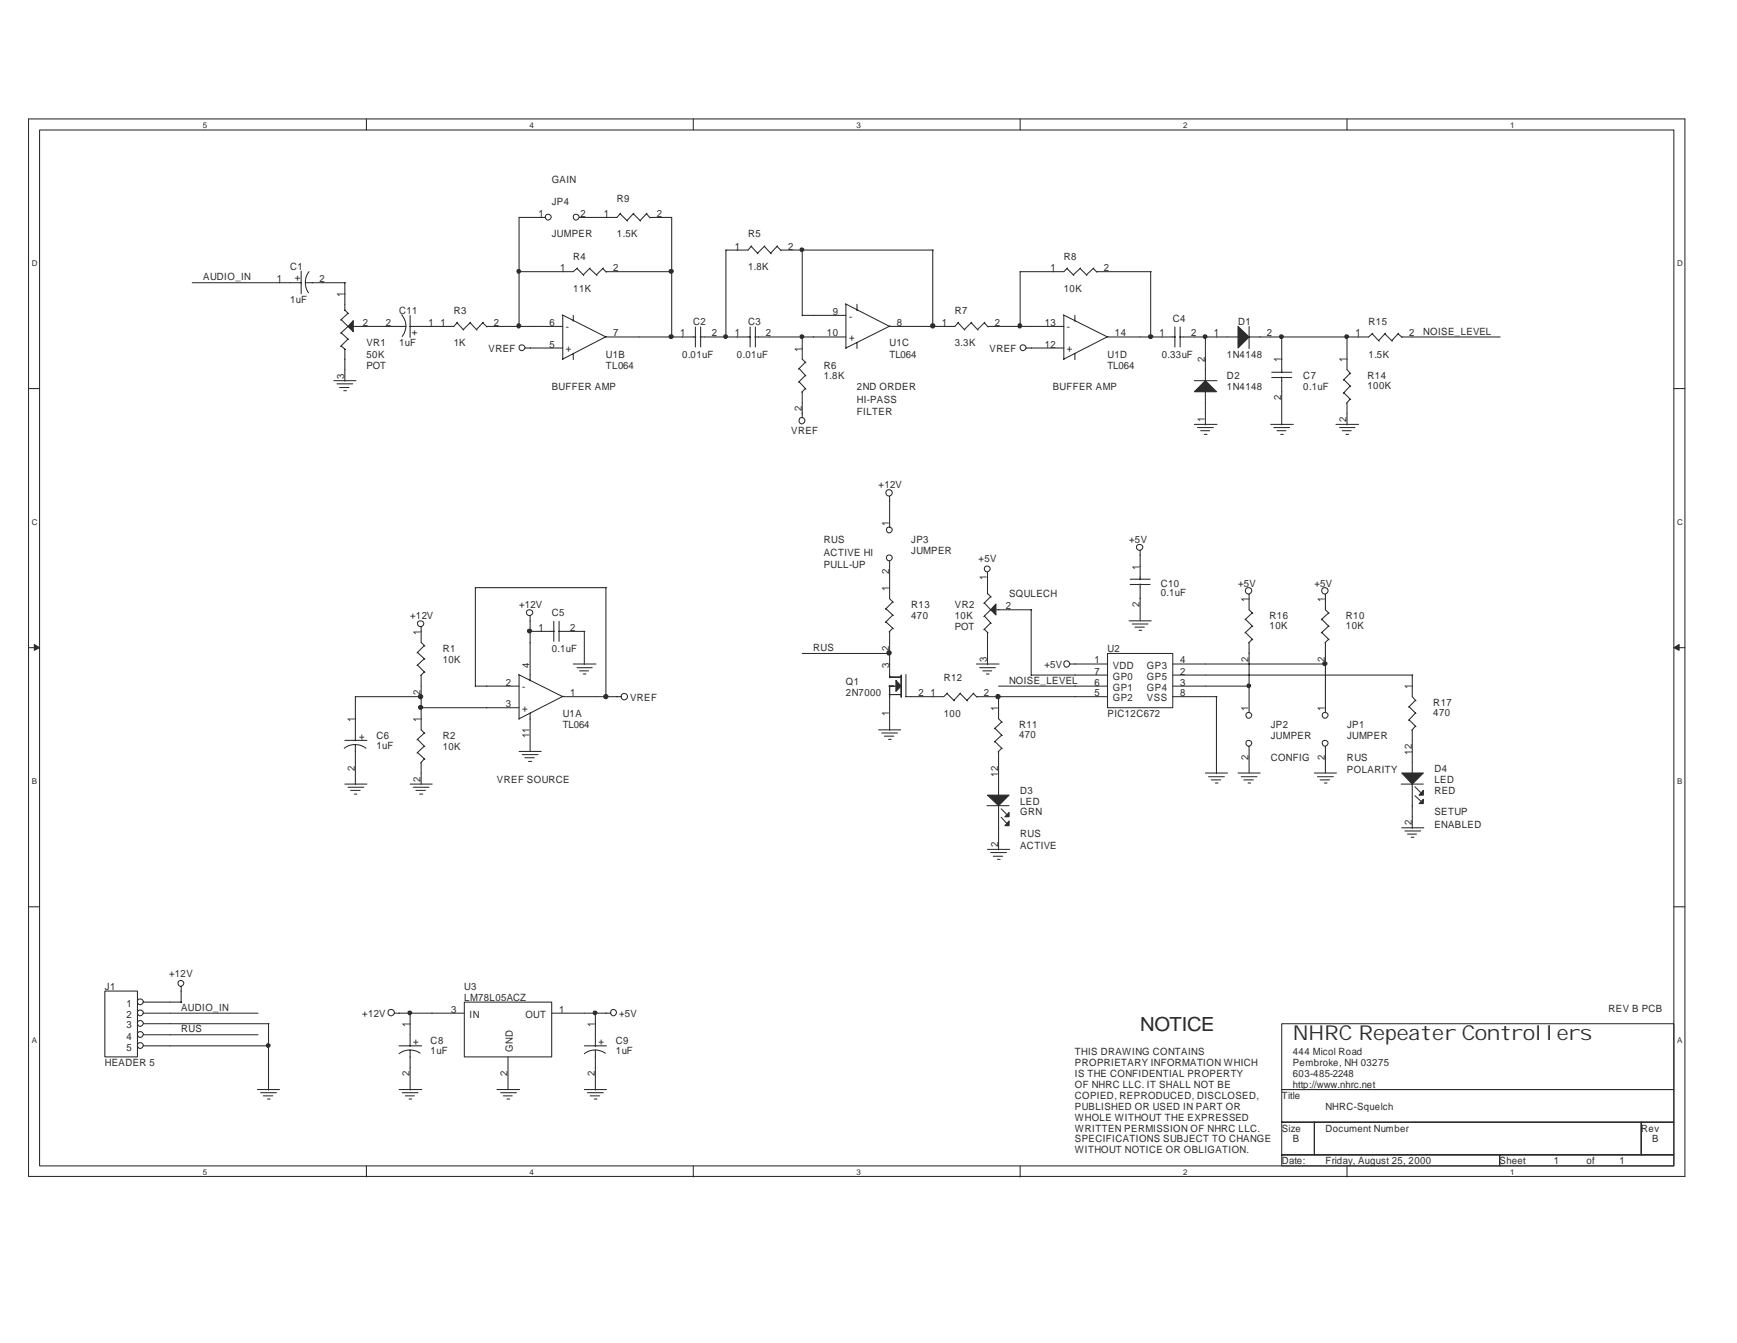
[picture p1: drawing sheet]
<svg xmlns="http://www.w3.org/2000/svg" width="279mm" height="216mm" viewBox="0 0 279 216" stroke-linecap="round" stroke-linejoin="round" font-family="sans-serif">
<path d="M4.6 19.1h266.4v170h-266.4zM6.4 20.9h262.8v166.5h-262.8z" fill="none" stroke="#31282a" stroke-width=".17"/>
<g fill="#fff">
<path d="M32.6 19.4h.7v1.4h-.7z"/>
<path d="M32.6 187.7h.7v1.4h-.7z"/>
</g>
<path d="M58.9 19.1v1.8M58.9 187.4v1.8" fill="none" stroke="#31282a" stroke-width=".17"/>
<g fill="#fff">
<path d="M85.2 19.4h.7v1.4h-.7z"/>
<path d="M85.2 187.7h.7v1.4h-.7z"/>
</g>
<path d="M111.5 19.1v1.8M111.5 187.4v1.8" fill="none" stroke="#31282a" stroke-width=".17"/>
<g fill="#fff">
<path d="M137.8 19.4h.6v1.4h-.6z"/>
<path d="M137.8 187.7h.6v1.4h-.6z"/>
</g>
<path d="M164.1 19.1v1.8M164.1 187.4v1.8" fill="none" stroke="#31282a" stroke-width=".17"/>
<g fill="#fff">
<path d="M190.3 19.4h.7v1.4h-.7z"/>
<path d="M190.3 187.7h.7v1.4h-.7z"/>
</g>
<path d="M216.7 19.1v1.8M216.7 187.4v1.8" fill="none" stroke="#31282a" stroke-width=".17"/>
<g fill="#fff">
<path d="M242.9 19.4h.7v1.4h-.7z"/>
<path d="M242.9 187.7h.7v1.4h-.7z"/>
<path d="M5.1 41.6h.9v1.5h-.9z"/>
<path d="M269.8 41.6h.9v1.5h-.9z"/>
<path d="M5.1 83.2h.9v1.4h-.9z"/>
<path d="M269.8 83.2h.9v1.4h-.9z"/>
</g>
<path d="M4.6 62.5h1.8M269.2 62.5h1.8" fill="none" stroke="#31282a" stroke-width=".17"/>
<g fill="#fff">
<path d="M5.1 124.9h.8v1.4h-.8z"/>
<path d="M269.8 124.9h.8v1.4h-.8z"/>
</g>
<path d="M4.6 104.1h1.8M269.2 104.1h1.8" fill="none" stroke="#31282a" stroke-width=".17"/>
<g fill="#31282a" stroke="#31282a" stroke-width=".16">
<path d="M5.5 103.6l.9 .5-.9 .4z"/>
<path d="M269.2 104.1l.9-.5v.9z"/>
</g>
<g fill="#fff">
<path d="M5.1 166.5h.8v1.5h-.8z"/>
<path d="M269.8 166.5h.7v1.5h-.7z"/>
</g>
<g fill="none" stroke="#31282a" stroke-width=".17">
<path d="M87.7 35h-4.2v17.6M99.7 34.4l1.2 1.1M99.8 34.3l-.6 .7h-6M101.9 34.4l1.1 1.1M101.9 34.3l-1.1 1.2M104 34.4l.6 .6M104.1 34.3l-1.1 1.2M104.5 35h3.5v19.3M120.8 39.6l1.1 1.2M120.9 39.5l-.6 .7h-3.5v14.1M122.9 39.6l1.1 1.2M123 39.5l-1.2 1.2"/>
<path d="M125 39.6l.7 .7M125.1 39.5l-1.1 1.2M30.9 45.5h17.6M48.4 43.6v3.6M49.1 45.5h6.5M49.7 43.7a2.88 2.88 0 0 0-.1 3.4M54.9 51.4l1.2 1.2M54.9 53.5l1.2 1.1M54.9 55.6l.7 .6M55.5 45.5v4.4M55.5 56.1v5.2M55.5 49.9l.6 .5"/>
<path d="M56 50.4l-1.2 1.1M56 52.5l-1.2 1.1M56 54.5l-1.2 1.2M56.8 52.5h8.5M64.6 50.6a2.69 2.69 0 0 1 .1 3.5M66 50.7v3.6M73.5 51.9l1.1 1.2M73.6 51.8l-.6 .7h-7.1M75.6 51.9l1.1 1.2M75.7 51.8l-1.2 1.2M77.7 51.9l.6 .7M77.7 51.8l-1.1 1.2"/>
<path d="M78.2 52.5h12.3M84.5 55.9h6M90.4 50.6l7.1 3.6h14.4M90.5 50.7v7.1M92.2 50.7v.9M92.2 56.8v1M92.8 43.2l1.1 1.1M92.9 43.1l-.7 .6h-8.7M94.8 43.2l1.2 1.1M94.9 43.1l-1.1 1.1M97 43.2l.5 .6M97 43.1l-1.1 1.1"/>
<path d="M97.5 43.7h10.6M97.5 54.1l-7 3.6M111.9 52.6v3.2M112.6 54.2h8.1M112.7 52.6v3.2M120.7 52.6v3.2M121.4 54.2h14.7M121.5 52.6v3.2M125.6 40.2h24.5M128.5 59.3l1.1 1.1M129 40.2v10.6M129 54.2v3.5l.6 .6"/>
<path d="M129 50.7h7.1M129.5 58.2l-1.1 1.1M136 48.8l7.1 3.7h10.5l.6-.7M136.1 48.9v7.1M137.8 48.9v1M137.8 55.1v.9M143.2 52.4l-7.1 3.5M150 40.2v12.4M154.1 51.9l1.1 1.2M156.2 51.9l1.1 1.2M156.3 51.8l-1.2 1.2M158.3 51.9l.6 .7"/>
<path d="M158.4 51.8l-1.2 1.2M158.8 52.5h12.3M165.1 55.9h6M171 50.6l7.1 3.6h11M171.1 50.7v7.1M171.6 43.2l1.1 1.1M171.7 43.1l-.6 .6h-7v8.9M172.9 50.7v.9M172.9 56.8v1M173.7 43.2l1.1 1.1M173.8 43.1l-1.2 1.1M175.9 43.2l.6 .6"/>
<path d="M175.9 43.1l-1.1 1.1M176.4 43.7h8.8M178.2 54.1l-7.1 3.6M185.1 43.7v10.6M189 52.6v3.2M189.7 54.2h9.5M189.8 52.6v3.2M193.9 54.2v7M200.9 52.5v3.5M204.6 59.8h3.2M206.2 54.2v5.7M216.7 54.2v5.2l.6 .7"/>
<path d="M220.7 53.7l1.1 1.1M220.8 53.6l-.7 .6h-19.2M222.8 53.7l1.1 1.1M222.8 53.6l-1.1 1.2M224.9 53.7l.7 .6M225 53.6l-1.1 1.2M225.5 54.2h15.8M53.7 61.2h3.5M54.2 61.7h2.5M54.6 62.3h1.5M55.3 62.8h.4M128.5 61.4l1.1 1.2"/>
<path d="M129 63v4.1M129.5 60.4l-1.1 1.1M129.5 62.5l-.5 .6M143.1 79.8v4.9M192.1 68.2h3.7M192.1 61.2h3.7M192.6 68.7h2.6M193.1 69.2h1.5M193.7 69.8h.4M193.9 62.9v5.4M204.4 68.2h3.6M204.6 60.7h3.2"/>
<path d="M204.9 68.7h2.5M205.4 69.2h1.4M206 69.8h.4M206.2 60.6v7.7M214.9 68.2h3.6M215.5 68.7h2.4M215.9 69.2h1.4M216.2 61l1.1 1.1M216.2 63.1l1.1 1.1M216.5 69.8h.4M216.7 64.8v3.5M217.2 60l-1.1 1.1"/>
<path d="M217.2 62l-1.1 1.2M217.2 64.2l-.6 .6M85.3 99v10.5M89.1 99.9v3.2M89.9 99.9v3.2M97.5 94.5v17.6M97.5 94.5h-21v15.9M142.5 97.9l1.2 1.1M142.5 100l1.2 1.1M143.1 90.2v6l.6 .6M143.6 96.8l-1.2 1.1M143.6 98.9l-1.2 1.2"/>
<path d="M158.3 96.9l1.1 1.2M158.3 99l1.1 1.2M158.8 92v3.5M158.8 95.4l.6 .6M159.4 95.9l-1.2 1.1M159.4 98l-1.2 1.1M160.2 98h5.8M165.9 98v10.6M181.6 99.8h3.6M181.8 94h3.2M181.8 93.1h3.2M183.4 88.5v4.7"/>
<path d="M183.4 93.9v5.9M200.3 99.6l1.2 1.1M200.9 95.6v2.4l.6 .6M201.4 98.5l-1.2 1.1M212.6 99.6l1.2 1.1M213.2 95.6v2.4l.6 .6M213.7 98.5l-1.2 1.1M55.5 119h3.5M57.2 119.7v6.4M67.2 104.9l1.1 1.1M67.2 106.9l1.1 1.2M67.2 118.9l1.1 1.1"/>
<path d="M67.7 100.8v2.5l.6 .6M67.7 108.5v8.8l.6 .6M67.7 113.8h15.8M67.8 112h-10.6v7.1M68.3 103.8l-1.2 1.2M68.3 105.9l-1.2 1.1M68.3 108l-.6 .6M68.3 117.8l-1.2 1.1M68.3 120l-1.2 1.1M76.5 110.3h7M83.4 108.4l7.1 3.6h9.4M83.5 108.5v7.1"/>
<path d="M85.3 114.6v6.2M85.3 101.5h3.9M89.8 101.5h4.3M90.6 111.9l-7.1 3.7M92.2 106.7h3.7M92.8 107.3h2.5M93.2 107.8h1.5M93.8 108.4h.4M94 101.5v5.3M129 105.1h14.2M141.3 117.3h3.6M141.8 117.8h2.6"/>
<path d="M142.2 118.3h1.6M142.9 118.9h.4M143 110.3h1.1M143 111.7h2M143.1 101.5v7.4M143.1 110.3v7.1M143.1 108.9h1.9M143.6 101l-.6 .6M145 108.5v3.6M145.7 108.4v3.6M152.3 111.5l1.2 1.2M152.4 111.4l-.6 .6h-6.2"/>
<path d="M154.4 111.5l1.2 1.2M154.5 111.4l-1.1 1.2M156.6 111.5l.5 .6M156.6 111.4l-1.1 1.2M157.1 106.7h3.6M157.1 112h21M157.6 107.3h2.5M158.1 107.8h1.4M158.3 101.2l.6 .6M158.7 108.4h.4M158.8 101.7v5.1M159.4 100.1l-1.2 1.1"/>
<path d="M160 117.1l1.2 1.2M160 119.2l1.2 1.2M160.6 110.3h17.5M160.6 112v3.6l.6 .5M161.1 116.1l-1.2 1.1M161.1 118.2l-1.2 1.1M165.9 108.5h12.2M172.1 106.7h6M178.1 105.1h10.5v8.7h-10.5zM182.1 100.3h2.6M182.5 100.8h1.6M183.2 101.3h.4"/>
<path d="M188.6 106.7h24.7M188.6 112h7.2M188.6 110.3h12.4M188.6 108.5h38.6M195.7 112v12.4M200.3 101.7l1.2 1.2M200.9 103.3v11.2M201.4 100.7l-1.2 1.1M201.4 102.8l-.6 .6M212.6 101.7l1.2 1.2M213.2 103.3v11.2M213.7 100.7l-1.2 1.1"/>
<path d="M213.7 102.8l-.6 .6M226.7 113.6l1.1 1.1M226.7 115.7l1.1 1.1M227.2 108.5v3.5l.6 .7M227.2 117.3v7.1M227.7 112.6l-1.1 1.1M227.7 114.6l-1.1 1.2M227.7 116.7l-.6 .7M55.4 120.3a2.84 2.84 0 0 1 3.5 0M55.5 126h3.5M56 126.6h2.5M56.4 127.1h1.5"/>
<path d="M57 127.7h.4M66 126h3.5M66.5 126.6h2.5M66.9 127.1h1.5M67.2 121l1.1 1.1M67.5 127.7h.5M67.7 122.6v3.5M68.3 122l-.6 .7M83.5 120.8h3.5M84 121.3h2.5M84.4 121.8h1.5M85 122.4h.5"/>
<path d="M158.8 129.5h3.5M158.8 136.5h3.6M159.4 137.1h2.5M159.8 137.6h1.5M160.5 138.2h.4M160.6 120.8v7.1M160.6 129.5v7.1M161 130l1 1M161 131.4l1 1M161.1 120.3l-.6 .6M193.9 124.3h3.5M194.4 124.9h2.5"/>
<path d="M194.8 125.4h1.5M195.5 125.9h.4M199.1 124.3h3.6M199.7 124.9h2.5M200.1 125.4h1.5M200.8 125.9h.4M200.9 120v4.3M211.4 124.3h3.6M211.9 124.9h2.6M212.3 125.4h1.6M213 125.9h.4M213.2 120v4.3"/>
<path d="M225.4 126h3.5M225.5 133.1h3.5M226 133.6h2.5M226.4 134.1h1.4M227 134.6h.4M227.2 126v7.2M227.6 126.5l1 1M227.6 127.9l1 .9M4.6 145.8h1.8M16.9 159.3h5.2v10.6h-5.2zM29.1 158.6v2.6M269.2 145.8h1.8"/>
<path d="M23.1 162.9h18.4M23.1 161.1h6.1M23.1 164.6h20.2M23.1 166.3h18.4M23.1 168.1h20.2M41.4 175.2h3.6M41.9 175.7h2.6M42.3 176.2h1.6M43 176.7h.4M43.2 164.6v10.6M63.5 162.9h11.2M64.2 175.2h3.6"/>
<path d="M64.2 168.1h3.6M64.7 175.7h2.5M65.2 176.2h1.4M65.8 176.7h.4M66 162.9v5.3M66 168.8v6.4M67.6 169.3a2.88 2.88 0 0 0-3.4 .1M74.7 161.1h14v8.8h-14zM79.9 175.2h3.7M80.5 175.7h2.6M81 176.2h1.4M81.5 176.7h.5"/>
<path d="M81.7 169.9v5.3M88.7 162.9h9.5M94 175.2h3.5M94 168.1h3.5M94.5 175.7h2.5M94.9 176.2h1.5M95.6 176.7h.4M95.8 162.9v5.3M95.8 168.8v6.4M97.4 169.3a2.88 2.88 0 0 0-3.4 .1M206.2 164.6h63v10.6h-63zM206.2 175.2h63v5.2h-63z"/>
<path d="M206.2 180.4h5.2v5.3h-5.2zM206.2 185.7h35v1.7h-35zM211.4 180.4h52.6v5.3h-52.6zM241.2 185.7h28v1.7h-28zM264 180.4h5.2v5.3h-5.2z"/>
<circle cx="88.2" cy="34.9" r=".48"/>
<circle cx="92.7" cy="34.9" r=".48"/>
<circle cx="83.9" cy="55.9" r=".48"/>
<circle cx="164.5" cy="55.9" r=".48"/>
<circle cx="129" cy="67.6" r=".5"/>
<circle cx="143" cy="79.2" r=".52"/>
<circle cx="85.2" cy="98.5" r=".5"/>
<circle cx="143" cy="85.2" r=".48"/>
<circle cx="143" cy="89.7" r=".48"/>
<circle cx="158.8" cy="91.5" r=".48"/>
<circle cx="183.3" cy="88" r=".5"/>
<circle cx="200.8" cy="95" r=".52"/>
<circle cx="213.1" cy="95" r=".52"/>
<circle cx="67.7" cy="100.3" r=".5"/>
<circle cx="100.4" cy="112" r=".52"/>
<circle cx="171.6" cy="106.7" r=".5"/>
<circle cx="200.9" cy="115" r=".48"/>
<circle cx="200.9" cy="119.5" r=".48"/>
<circle cx="213.1" cy="115" r=".48"/>
<circle cx="213.1" cy="119.5" r=".48"/>
<circle cx="29.1" cy="158.1" r=".48"/>
<circle cx="22.6" cy="168.1" r=".48"/>
<circle cx="22.6" cy="161" r=".48"/>
<circle cx="22.6" cy="166.3" r=".48"/>
<circle cx="22.6" cy="164.5" r=".48"/>
<circle cx="22.6" cy="162.8" r=".48"/>
<circle cx="62.9" cy="162.8" r=".52"/>
<circle cx="98.7" cy="162.8" r=".5"/>
</g>
<g fill="#31282a" stroke="#31282a" stroke-width=".17">
<path d="M199.1 52.5l1.8 1.7-1.8 1.7z" fill-rule="evenodd"/>
<path d="M193.9 61.2l1.8 1.8h-3.6z" fill-rule="evenodd"/>
<path d="M225.5 124.3h3.4l-1.7 1.7z" fill-rule="evenodd"/>
<path d="M228.9 127.1v.7h-.6z" fill-rule="evenodd"/>
<path d="M228.3 129.2l.6-.7v.7z" fill-rule="evenodd"/>
<path d="M160.2 97.1v1.8l-.8-.9z" fill-rule="evenodd"/>
<path d="M56.8 51.5v1.8l-.8-.8z" fill-rule="evenodd"/>
<path d="M144.1 109.4l.9 .9-.9 .8z" fill-rule="evenodd"/>
<path d="M158.8 127.8h3.5l-1.7 1.7z" fill-rule="evenodd"/>
<path d="M162.3 130.6v.7h-.7z" fill-rule="evenodd"/>
<path d="M162.3 132v.7h-.7z" fill-rule="evenodd"/>
<circle cx="85.2" cy="101.4" r=".33"/>
<circle cx="97.4" cy="112" r=".35"/>
<circle cx="67.6" cy="112" r=".35"/>
<circle cx="67.7" cy="113.7" r=".33"/>
<circle cx="83.4" cy="52.4" r=".33"/>
<circle cx="108" cy="43.6" r=".33"/>
<circle cx="108" cy="54.1" r=".33"/>
<circle cx="116.7" cy="54.1" r=".31"/>
<circle cx="150" cy="52.4" r=".35"/>
<circle cx="129" cy="40.1" r=".31"/>
<circle cx="129" cy="54.1" r=".31"/>
<circle cx="164" cy="52.4" r=".33"/>
<circle cx="185.1" cy="54.1" r=".33"/>
<circle cx="193.8" cy="54.1" r=".31"/>
<circle cx="206.1" cy="54.1" r=".31"/>
<circle cx="216.6" cy="54.1" r=".31"/>
<circle cx="160.5" cy="112" r=".35"/>
<circle cx="213.1" cy="106.7" r=".33"/>
<circle cx="143" cy="105" r=".35"/>
<circle cx="95.7" cy="162.8" r=".31"/>
<circle cx="65.9" cy="162.8" r=".31"/>
<circle cx="200.9" cy="110.2" r=".31"/>
<circle cx="43.1" cy="168.1" r=".31"/>
<circle cx="83.4" cy="43.6" r=".31"/>
</g>
<text font-size="3.3" fill="#31282a" x="207.9" y="167.2">NHRC Repeater Controllers</text>
<text font-size="3.1" fill="#31282a" x="183.4" y="165.8">NOTICE</text>
<g font-size="1.6" fill="#31282a">
<text x="88.7" y="29.5">GAIN</text>
<text x="86.6" y="34.9">1</text>
<text x="88.7" y="32.9">JP4</text>
<text x="93.4" y="34.9">2</text>
<text x="97.1" y="34.9">1</text>
<text x="99.2" y="32.4">R9</text>
<text x="105.7" y="34.9">2</text>
<text x="88.7" y="38.2">JUMPER</text>
<text x="92.2" y="41.7">R4</text>
<text x="99.2" y="38.2">1.5K</text>
<text x="118.2" y="40.1">1</text>
<text x="120.3" y="38.2">R5</text>
<text x="126.8" y="40.1">2</text>
<text x="171.1" y="41.7">R8</text>
<text x="32.7" y="45">AUDIO_IN</text>
<text x="44.5" y="45.4">1</text>
<text x="46.7" y="43.4">C1</text>
<text x="48.4" y="45.1" transform="rotate(-90 48.4 45.1)">+</text>
<text x="51.4" y="45.4">2</text>
<text x="55.4" y="47.7" transform="rotate(-90 55.4 47.7)">1</text>
<text x="90.1" y="43.6">1</text>
<text x="92.2" y="47">11K</text>
<text x="98.6" y="43.6">2</text>
<text x="120.3" y="43.4">1.8K</text>
<text x="169" y="43.6">1</text>
<text x="171.1" y="47">10K</text>
<text x="177.6" y="43.6">2</text>
<text x="46.7" y="48.8">1uF</text>
<text x="58.3" y="52.4">2</text>
<text x="62.1" y="52.4">2</text>
<text x="64.2" y="50.4">C11</text>
<text x="66.2" y="53" transform="rotate(90 66.2 53)">+</text>
<text x="68.9" y="52.4">1</text>
<text x="70.9" y="52.4">1</text>
<text x="73" y="50.4">R3</text>
<text x="79.4" y="52.4">2</text>
<text x="88.4" y="52.4">6</text>
<text x="91" y="53.1">-</text>
<text x="111.5" y="52.2">C2</text>
<text x="120.3" y="52.2">C3</text>
<text x="134" y="50.6">9</text>
<text x="136.6" y="51.4">-</text>
<text x="144.3" y="52.4">8</text>
<text x="151.5" y="52.4">1</text>
<text x="153.6" y="50.4">R7</text>
<text x="160" y="52.4">2</text>
<text x="168.1" y="52.4">13</text>
<text x="171.6" y="53.1">-</text>
<text x="188.6" y="51.7">C4</text>
<text x="199.1" y="52.2">D1</text>
<text x="220.1" y="52.2">R15</text>
<text x="228.9" y="53.8">NOISE_LEVEL</text>
<text x="58.9" y="55.7">VR1</text>
<text x="58.9" y="57.5">50K</text>
<text x="58.9" y="59.3">POT</text>
<text x="64.2" y="55.7">1uF</text>
<text x="73" y="55.7">1K</text>
<text x="78.6" y="56.6">VREF</text>
<text x="88.4" y="55.9">5</text>
<text x="91" y="56.6">+</text>
<text x="97.5" y="57.5">U1B</text>
<text x="97.5" y="59.3">TL064</text>
<text x="98.6" y="54.1">7</text>
<text x="109.4" y="54.1">1</text>
<text x="109.7" y="57.5">0.01uF</text>
<text x="114.5" y="54.1">2</text>
<text x="118.2" y="54.1">1</text>
<text x="118.5" y="57.5">0.01uF</text>
<text x="123.2" y="54.1">2</text>
<text x="129" y="56.5" transform="rotate(-90 129 56.5)">1</text>
<text x="132.5" y="59.3">R6</text>
<text x="133" y="54.1">10</text>
<text x="136.6" y="54.8">+</text>
<text x="143.1" y="55.7">U1C</text>
<text x="143.1" y="57.5">TL064</text>
<text x="153.6" y="55.7">3.3K</text>
<text x="159.2" y="56.6">VREF</text>
<text x="168.1" y="55.9">12</text>
<text x="171.6" y="56.6">+</text>
<text x="178.1" y="57.5">U1D</text>
<text x="178.1" y="59.3">TL064</text>
<text x="179.3" y="54.1">14</text>
<text x="186.5" y="54.1">1</text>
<text x="186.9" y="57.5">0.33uF</text>
<text x="191.6" y="54.1">2</text>
<text x="193.8" y="58.2" transform="rotate(-90 193.8 58.2)">2</text>
<text x="195.2" y="54.1">1</text>
<text x="197.4" y="57.5">1N4148</text>
<text x="203.8" y="54.1">2</text>
<text x="206.1" y="58.2" transform="rotate(-90 206.1 58.2)">1</text>
<text x="216.6" y="58.2" transform="rotate(-90 216.6 58.2)">1</text>
<text x="218" y="54.1">1</text>
<text x="220.1" y="57.5">1.5K</text>
<text x="226.7" y="54.1">2</text>
<text x="55.4" y="60.9" transform="rotate(-90 55.4 60.9)">3</text>
<text x="88.7" y="62.7">BUFFER AMP</text>
<text x="132.5" y="60.9">1.8K</text>
<text x="137.8" y="62.7">2ND ORDER</text>
<text x="137.8" y="64.8">HI-PASS</text>
<text x="169.3" y="62.7">BUFFER AMP</text>
<text x="197.4" y="60.9">D2</text>
<text x="197.4" y="62.7">1N4148</text>
<text x="206.1" y="64.3" transform="rotate(-90 206.1 64.3)">2</text>
<text x="209.6" y="60.9">C7</text>
<text x="209.6" y="62.7">0.1uF</text>
<text x="220" y="60.9">R14</text>
<text x="220" y="62.6">100K</text>
<text x="127.3" y="69.7">VREF</text>
<text x="129" y="66.1" transform="rotate(-90 129 66.1)">2</text>
<text x="137.8" y="66.8">FILTER</text>
<text x="193.8" y="67.9" transform="rotate(-90 193.8 67.9)">1</text>
<text x="216.6" y="67.9" transform="rotate(-90 216.6 67.9)">2</text>
<text x="141.3" y="78.5">+12V</text>
<text x="132.5" y="87.3">RUS</text>
<text x="132.5" y="89.3">ACTIVE HI</text>
<text x="143" y="84.6" transform="rotate(-90 143 84.6)">1</text>
<text x="146.6" y="87.3">JP3</text>
<text x="146.6" y="89.1">JUMPER</text>
<text x="181.6" y="87.3">+5V</text>
<text x="132.5" y="91.3">PULL-UP</text>
<text x="143" y="95.1" transform="rotate(-90 143 95.1)">1</text>
<text x="143" y="92.4" transform="rotate(-90 143 92.4)">2</text>
<text x="157.4" y="90.4">+5V</text>
<text x="158.8" y="93.3" transform="rotate(-90 158.8 93.3)">1</text>
<text x="162.3" y="96">SQULECH</text>
<text x="183.3" y="91.6" transform="rotate(-90 183.3 91.6)">1</text>
<text x="186.7" y="94.3">C10</text>
<text x="186.7" y="95.8">0.1uF</text>
<text x="199.1" y="94.3">+5V</text>
<text x="211.4" y="94.3">+5V</text>
<text x="66" y="99.6">+12V</text>
<text x="83.5" y="97.8">+12V</text>
<text x="86.6" y="101.4">1</text>
<text x="88.7" y="99">C5</text>
<text x="91.7" y="101.4">2</text>
<text x="146.6" y="97.8">R13</text>
<text x="146.6" y="99.6">470</text>
<text x="153.6" y="97.8">VR2</text>
<text x="153.6" y="99.6">10K</text>
<text x="153.6" y="101.3">POT</text>
<text x="161.8" y="97.9">2</text>
<text x="183.3" y="97.6" transform="rotate(-90 183.3 97.6)">2</text>
<text x="200.8" y="96.8" transform="rotate(-90 200.8 96.8)">1</text>
<text x="204.2" y="99.6">R16</text>
<text x="204.2" y="101.1">10K</text>
<text x="213.1" y="96.8" transform="rotate(-90 213.1 96.8)">1</text>
<text x="216.5" y="99.6">R10</text>
<text x="216.5" y="101.1">10K</text>
<text x="67.7" y="102.1" transform="rotate(-90 67.7 102.1)">1</text>
<text x="71.2" y="104.8">R1</text>
<text x="71.2" y="106.6">10K</text>
<text x="85.2" y="107.3" transform="rotate(-90 85.2 107.3)">4</text>
<text x="88.7" y="104.8">0.1uF</text>
<text x="130.8" y="104.6">RUS</text>
<text x="143" y="107.3" transform="rotate(-90 143 107.3)">3</text>
<text x="143" y="104.6" transform="rotate(-90 143 104.6)">2</text>
<text x="158.8" y="106.4" transform="rotate(-90 158.8 106.4)">3</text>
<text x="168" y="107.4">+5V</text>
<text x="176" y="106.7">1</text>
<text x="178.1" y="104.8">U2</text>
<text x="179" y="107.5">VDD</text>
<text x="184.5" y="107.5">GP3</text>
<text x="189.8" y="106.7">4</text>
<text x="200.8" y="106.4" transform="rotate(-90 200.8 106.4)">2</text>
<text x="213.1" y="106.4" transform="rotate(-90 213.1 106.4)">2</text>
<text x="67.7" y="111.7" transform="rotate(-90 67.7 111.7)">2</text>
<text x="81.4" y="110.2">2</text>
<text x="81.4" y="113.7">3</text>
<text x="84" y="110.9">-</text>
<text x="91.7" y="111.9">1</text>
<text x="101.4" y="112.7">VREF</text>
<text x="136.1" y="110">Q1</text>
<text x="136.1" y="111.8">2N7000</text>
<text x="147.8" y="111.9">2</text>
<text x="149.7" y="111.9">1</text>
<text x="151.8" y="109.5">R12</text>
<text x="158.2" y="111.9">2</text>
<text x="162.3" y="109.9">NOISE_LEVEL</text>
<text x="176" y="108.4">7</text>
<text x="176" y="110.2">6</text>
<text x="176" y="111.9">5</text>
<text x="179" y="109.3">GP0</text>
<text x="179" y="111.1">GP1</text>
<text x="179" y="112.8">GP2</text>
<text x="184.5" y="112.8">VSS</text>
<text x="184.5" y="111.1">GP4</text>
<text x="184.5" y="109.3">GP5</text>
<text x="189.8" y="111.9">8</text>
<text x="189.8" y="110.2">3</text>
<text x="189.8" y="108.4">2</text>
<text x="227.1" y="110.8" transform="rotate(-90 227.1 110.8)">1</text>
<text x="230.6" y="113.5">R17</text>
<text x="57.1" y="116.1" transform="rotate(-90 57.1 116.1)">1</text>
<text x="57.8" y="119">+</text>
<text x="60.5" y="118.9">C6</text>
<text x="67.7" y="116.1" transform="rotate(-90 67.7 116.1)">1</text>
<text x="71.2" y="118.9">R2</text>
<text x="84" y="114.5">+</text>
<text x="85.2" y="118.7" transform="rotate(-90 85.2 118.7)">11</text>
<text x="90.5" y="115.3">U1A</text>
<text x="90.5" y="117.1">TL064</text>
<text x="143" y="115.1" transform="rotate(-90 143 115.1)">1</text>
<text x="151.8" y="115.3">100</text>
<text x="160.5" y="114.4" transform="rotate(-90 160.5 114.4)">1</text>
<text x="163.9" y="117.1">R11</text>
<text x="163.9" y="118.6">470</text>
<text x="178.1" y="115.3">PIC12C672</text>
<text x="200.8" y="114.4" transform="rotate(-90 200.8 114.4)">1</text>
<text x="204.4" y="117.1">JP2</text>
<text x="204.4" y="118.9">JUMPER</text>
<text x="213.1" y="114.4" transform="rotate(-90 213.1 114.4)">1</text>
<text x="216.7" y="117.1">JP1</text>
<text x="216.7" y="118.9">JUMPER</text>
<text x="230.6" y="115.1">470</text>
<text x="57.1" y="123.9" transform="rotate(-90 57.1 123.9)">2</text>
<text x="60.5" y="120.4">1uF</text>
<text x="67.7" y="125.7" transform="rotate(-90 67.7 125.7)">2</text>
<text x="71.2" y="120.5">10K</text>
<text x="79.9" y="125.8">VREF SOURCE</text>
<text x="160.5" y="124.9" transform="rotate(-90 160.5 124.9)">12</text>
<text x="200.8" y="122.2" transform="rotate(-90 200.8 122.2)">2</text>
<text x="204.4" y="122.3">CONFIG</text>
<text x="213.1" y="122.2" transform="rotate(-90 213.1 122.2)">2</text>
<text x="216.7" y="122.3">RUS</text>
<text x="216.7" y="124.3">POLARITY</text>
<text x="227.1" y="121.4" transform="rotate(-90 227.1 121.4)">12</text>
<text x="230.7" y="124.1">D4</text>
<text x="230.7" y="125.8">LED</text>
<text x="164.1" y="127.6">D3</text>
<text x="164.1" y="129.4">LED</text>
<text x="164.1" y="131">GRN</text>
<text x="230.7" y="127.6">RED</text>
<text x="230.7" y="131">SETUP</text>
<text x="160.5" y="136.2" transform="rotate(-90 160.5 136.2)">2</text>
<text x="164.1" y="134.6">RUS</text>
<text x="164.1" y="136.5">ACTIVE</text>
<text x="227.1" y="132.7" transform="rotate(-90 227.1 132.7)">2</text>
<text x="230.7" y="133.1">ENABLED</text>
<text x="16.9" y="159.2">J1</text>
<text x="20.3" y="161.9">1</text>
<text x="27.2" y="157">+12V</text>
<text x="74.7" y="159.2">U3</text>
<text x="74.7" y="160.8">LM78L05ACZ</text>
<text x="20.3" y="163.6">2</text>
<text x="20.3" y="165.3">3</text>
<text x="20.3" y="167.1">4</text>
<text x="29.1" y="162.5">AUDIO_IN</text>
<text x="29.1" y="165.9">RUS</text>
<text x="58.3" y="163.5">+12V</text>
<text x="65.9" y="165.2" transform="rotate(-90 65.9 165.2)">1</text>
<text x="69.3" y="167.9">C8</text>
<text x="72.6" y="162.8">3</text>
<text x="75.5" y="163.6">IN</text>
<text x="84.5" y="163.6">OUT</text>
<text x="89.9" y="162.8">1</text>
<text x="95.7" y="165.2" transform="rotate(-90 95.7 165.2)">1</text>
<text x="99.1" y="167.9">C9</text>
<text x="99.6" y="163.5">+5V</text>
<text x="258.7" y="162.6">REV B PCB</text>
<text x="16.9" y="171.4">HEADER 5</text>
<text x="20.3" y="168.9">5</text>
<text x="65.9" y="173" transform="rotate(-90 65.9 173)">2</text>
<text x="66.5" y="168">+</text>
<text x="69.3" y="169.5">1uF</text>
<text x="81.6" y="173" transform="rotate(-90 81.6 173)">2</text>
<text x="82.5" y="169.1" transform="rotate(-90 82.5 169.1)">GND</text>
<text x="95.7" y="173" transform="rotate(-90 95.7 173)">2</text>
<text x="96.3" y="168">+</text>
<text x="99.1" y="169.5">1uF</text>
<text x="172.9" y="173.1">IS THE CONFIDENTIAL PROPERTY</text>
<text x="172.9" y="171.4">PROPRIETARY INFORMATION WHICH</text>
<text x="172.9" y="169.7">THIS DRAWING CONTAINS</text>
<text x="207.9" y="169.7">444 Micol Road</text>
<text x="207.9" y="171.4">Pembroke, NH 03275</text>
<text x="207.9" y="173.1">603-485-2248</text>
<text x="172.9" y="174.9">OF NHRC LLC. IT SHALL NOT BE</text>
<text x="172.9" y="176.7">COPIED, REPRODUCED, DISCLOSED,</text>
<text x="172.9" y="178.4">PUBLISHED OR USED IN PART OR</text>
<text x="206.2" y="176.7">Title</text>
<text x="207.9" y="174.9">http://www.nhrc.net</text>
<text x="213.2" y="178.4">NHRC-Squelch</text>
<text x="172.9" y="183.6">SPECIFICATIONS SUBJECT TO CHANGE</text>
<text x="172.9" y="185.4">WITHOUT NOTICE OR OBLIGATION.</text>
<text x="172.9" y="180.1">WHOLE WITHOUT THE EXPRESSED</text>
<text x="172.9" y="181.9">WRITTEN PERMISSION OF NHRC LLC.</text>
<text x="206.2" y="181.9">Size</text>
<text x="207.9" y="183.6">B</text>
<text x="213.2" y="181.9">Document Number</text>
<text x="264" y="181.9">Rev</text>
<text x="265.8" y="183.6">B</text>
<text x="206.2" y="187.2">Date:</text>
<text x="213.2" y="187.2">Friday, August 25, 2000</text>
<text x="241.2" y="187.2">Sheet</text>
<text x="249.9" y="187.2">1</text>
<text x="255.2" y="187.2">of</text>
<text x="260.5" y="187.2">1</text>
</g>
<g font-size="1.3" fill="#31282a">
<text x="32.6" y="20.6">5</text>
<text x="85.2" y="20.6">4</text>
<text x="137.8" y="20.6">3</text>
<text x="190.3" y="20.6">2</text>
<text x="242.9" y="20.6">1</text>
<text x="5.1" y="42.8">D</text>
<text x="269.8" y="42.8">D</text>
<text x="5.1" y="84.4">C</text>
<text x="269.8" y="84.4">C</text>
<text x="5.1" y="126">B</text>
<text x="269.8" y="126">B</text>
<text x="5.1" y="167.7">A</text>
<text x="269.8" y="167.7">A</text>
<text x="32.6" y="188.9">5</text>
<text x="85.2" y="188.9">4</text>
<text x="137.8" y="188.9">3</text>
<text x="190.3" y="188.9">2</text>
<text x="242.9" y="188.9">1</text>
</g>
</svg>
